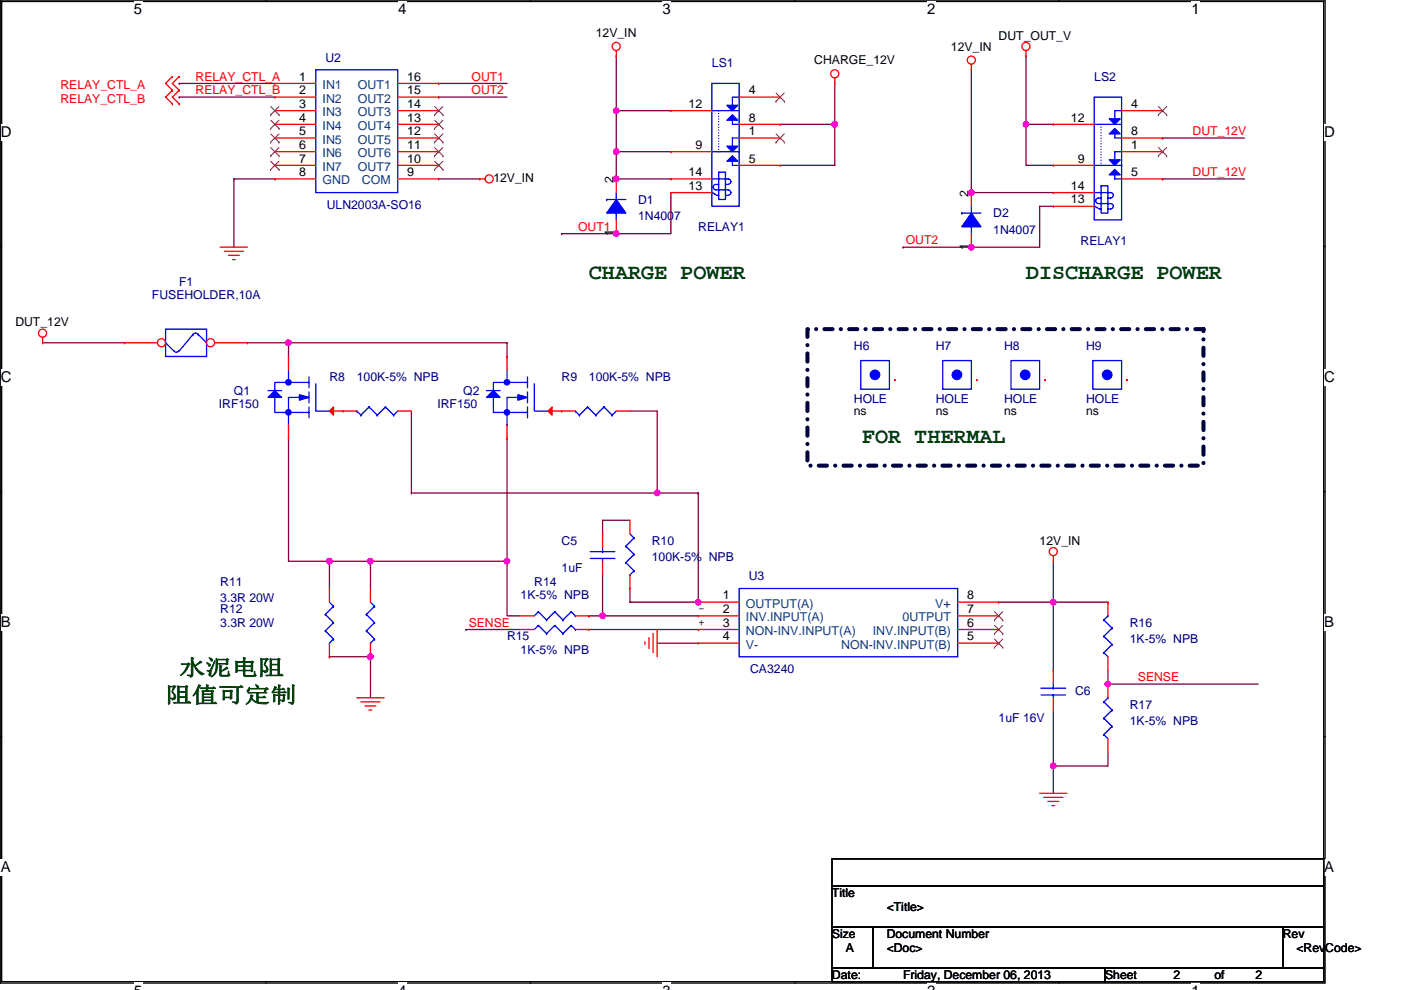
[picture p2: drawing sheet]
<svg xmlns="http://www.w3.org/2000/svg" width="297mm" height="210mm" viewBox="0 0 297 210" stroke-linecap="round" stroke-linejoin="round" font-family="sans-serif">
<path d="M.1 0h280.8v208.5h-280.8zM.4 .3h280.2v207.9h-280.2z" fill="none" stroke="#000" stroke-width=".28"/>
<g fill="#fff">
<path d="M28.4 .2h1.7v3.5h-1.7z"/>
<path d="M28.4 208.4h1.7v1.5h-1.7z"/>
</g>
<path d="M56.4 0v.3M56.4 208.2v.3" fill="none" stroke="#000" stroke-width=".28"/>
<g fill="#fff">
<path d="M84.4 .2h1.8v3.5h-1.8z"/>
<path d="M84.4 208.4h1.8v1.5h-1.8z"/>
</g>
<path d="M112.5 0v.3M112.5 208.2v.3" fill="none" stroke="#000" stroke-width=".28"/>
<g fill="#fff">
<path d="M140.5 .2h1.7v3.5h-1.7z"/>
<path d="M140.5 208.4h1.7v1.5h-1.7z"/>
</g>
<path d="M168.5 0v.3M168.5 208.2v.3" fill="none" stroke="#000" stroke-width=".28"/>
<g fill="#fff">
<path d="M196.6 .2h1.7v3.5h-1.7z"/>
<path d="M196.6 208.4h1.7v1.5h-1.7z"/>
</g>
<path d="M224.6 0v.3M224.6 208.2v.3" fill="none" stroke="#000" stroke-width=".28"/>
<g fill="#fff">
<path d="M252.6 .2h1.8v3.5h-1.8z"/>
<path d="M252.6 208.4h1.8v1.5h-1.8z"/>
<path d="M.1 26.3h2.3v3.5h-2.3z"/>
<path d="M280.7 26.3h2.3v3.5h-2.3z"/>
<path d="M.1 78.3h2.3v3.5h-2.3z"/>
<path d="M280.7 78.3h2.3v3.5h-2.3z"/>
</g>
<path d="M.1 52.3h.3M280.6 52.3h.3" fill="none" stroke="#000" stroke-width=".28"/>
<g fill="#fff">
<path d="M.1 130.2h2.1v3.6h-2.1z"/>
<path d="M280.7 130.2h2.1v3.6h-2.1z"/>
</g>
<path d="M.1 104.3h.3M280.6 104.3h.3" fill="none" stroke="#000" stroke-width=".28"/>
<path d="M.2 104.2l.2 .1-.2 .1zM280.6 104.3l.2-.1v.2z" fill="#000" stroke="#000" stroke-width=".21"/>
<g fill="#fff">
<path d="M.1 182.2h2.2v3.5h-2.2z"/>
<path d="M280.7 182.2h2.1v3.5h-2.1z"/>
</g>
<path d="M.1 156.2h.3M280.6 156.2h.3M176.4 196.6h8.7v8.7h-8.7zM176.4 182.2h104.2v5.8h-104.2zM176.4 188h104.2v8.6h-104.2zM185.1 196.6h86.9v8.7h-86.9zM272 196.6h8.6v8.7h-8.6zM176.4 205.3h57.9v2.9h-57.9zM234.3 205.3h46.3v2.9h-46.3z" fill="none" stroke="#000" stroke-width=".28"/>
<path d="M171.2 69.8h84v29h-84z" fill="none" stroke="#000040" stroke-width=".87" stroke-dasharray="1.7 1.7 0 1.7"/>
<g fill="none" stroke="#800040" stroke-width=".28">
<path d="M38 17.7h.1M38 17.7h20.3M93 17.7h.1M93 17.7h14.5M130.7 11.9v11.6M177 17.7v8.7M205.9 14.8v26.1M217.5 11.9v14.5h5.8M38 20.6h.1M38 20.6h20.3M58.3 38h-8.7v14.4M93 20.6h.1"/>
<path d="M93 38h8.7M93 20.6h14.5M130.7 38h.1M130.7 23.5h11.5M130.7 32.2v5.8M130.7 32.2h.1M130.7 23.5h.1M130.7 38h11.5M130.7 32.2h11.5M130.7 23.5v8.7M165.4 26.4h11.6M177 26.4v8.7h-11.6"/>
<path d="M177 26.4h.1M217.5 26.4v8.7h5.8M217.5 26.4h.1M246.5 29.3h.1M246.5 38h.1M246.5 38h17.4M246.5 29.3h17.4M119.1 49.6h.1M130.7 49.6h.1M142.2 40.9v8.7h-23.1M191.5 52.4h.1M205.9 52.4h.1"/>
<path d="M205.9 40.9h.1M205.9 40.9h17.4M223.3 43.8h-2.9v8.6h-28.9M9 72.7h17.4M52.5 72.7h8.7M61.2 72.7h46.3v2.9M61.2 72.7v2.9M61.2 72.7h.1M61.2 93v26h8.6M87.2 87.2v17.4M107.5 93h.1M107.5 93v26"/>
<path d="M133.6 87.2h5.7v17.4M69.8 119h8.7M69.8 119h.1M69.8 119v5.8M78.5 119h.1M78.5 119h29M78.5 119v5.8M87.2 104.6h.1M87.2 104.6h60.8M107.5 119v11.6h2.9M133.6 110.3h-5.8v2.9M139.3 104.6h.1"/>
<path d="M148 104.6v23.1h-14.4v-2.9M148 104.6h.1M223.3 119v8.7M69.8 139.3h8.7v8.7M69.8 139.3h.1M98.8 133.5h.1M98.8 133.5h11.6M124.9 130.6h23.1M124.9 130.6h.1M124.9 133.5h23.1M127.8 121.9v8.7M139.3 136.4h8.7"/>
<path d="M211.7 127.7h11.6M223.3 127.7h11.6M223.3 127.7h.1M223.3 127.7v14.5M223.3 150.9v11.6M234.9 145.1h.1M234.9 142.2v2.9M234.9 159.6v2.9h-11.6M234.9 145.1h31.9M223.3 162.5v5.8M223.3 162.5h.1"/>
</g>
<g fill="#f0f" stroke="#f0f" stroke-width=".28">
<circle cx="130.6" cy="49.5" r=".57"/>
<circle cx="130.6" cy="37.9" r=".57"/>
<circle cx="130.6" cy="32.1" r=".57"/>
<circle cx="177" cy="26.4" r=".57"/>
<circle cx="205.9" cy="52.4" r=".57"/>
<circle cx="205.9" cy="40.8" r=".57"/>
<circle cx="217.5" cy="26.4" r=".57"/>
<circle cx="130.6" cy="23.5" r=".57"/>
<circle cx="139.3" cy="104.5" r=".57"/>
<circle cx="107.5" cy="119" r=".57"/>
<circle cx="69.8" cy="119" r=".57"/>
<circle cx="78.5" cy="119" r=".57"/>
<circle cx="127.8" cy="130.6" r=".57"/>
<circle cx="223.3" cy="127.7" r=".57"/>
<circle cx="234.9" cy="145.1" r=".57"/>
<circle cx="223.3" cy="162.5" r=".57"/>
<circle cx="61.2" cy="72.7" r=".57"/>
<circle cx="148" cy="127.7" r=".57"/>
<circle cx="78.5" cy="139.3" r=".57"/>
</g>
<g fill="none" stroke="#f00" stroke-width=".28">
<path d="M36.6 16.2h.1M36.6 19.1h.1M36.6 16.2l-1.5 1.5 1.5 1.4M36.6 19.1l-1.5 1.5 1.5 1.4M38 16.2h.1M38 19.1h.1M38 16.2l-1.4 1.5 1.4 1.4M38 19.1l-1.4 1.5 1.4 1.4M130.7 11.9h.1M130.7 10.7v1.2M177 17.7h.1M177 16.5v1.2"/>
<path d="M205.9 14.8h.1M205.9 13.6v1.2M217.5 11.9h.1M217.5 10.7v1.2M36.6 22h.1M38 22h.1M101.7 38h.1M101.7 38h1.2M46.7 52.4h5.8M47.6 53.3h4M48.4 54.2h2.3M49.3 55.1h.6"/>
<path d="M205.9 52.4h.1M205.9 40.9h.1M205.9 40.9v2.9M205.9 49.6v2.8M9 72.7h.1M9 71.5v1.2M119.1 87.2h.1M119.1 87.2h2.9M130.7 87.2h2.9M207.1 80.5h.1M238.9 80.5h.1M127.8 119v2.9"/>
<path d="M127.8 113.2h.1M127.8 113.2v2.9M133.6 110.3v2.9M223.3 119h.1M223.3 117.9v1.1M110.4 133.5h2.9M110.4 130.6h2.9M122 133.5h2.9M122 130.6h2.9M124.9 133.5h.1M124.9 130.6h.1M133.6 124.8h.1"/>
<path d="M133.6 121.9v2.9M136.7 136.1v.6M137.6 135.3v2.3M138.5 134.4v4M139.3 133.5v5.8M234.9 139.3v2.9M234.9 127.7h.1M234.9 127.7v2.9M75.6 148h5.8M76.5 148.9h4.1M77.4 149.7h2.3M78.2 150.6h.6"/>
<path d="M234.9 156.7v2.9M234.9 145.1h.1M234.9 145.1v2.9M220.4 168.3h5.8M221.3 169.1h4M222.2 170h2.3M223 170.9h.6"/>
<circle cx="130.6" cy="9.8" r=".86"/>
<circle cx="177" cy="15.6" r=".86"/>
<circle cx="205.9" cy="12.7" r=".86"/>
<circle cx="217.5" cy="9.8" r=".86"/>
<circle cx="103.7" cy="37.9" r=".86"/>
<circle cx="9" cy="70.7" r=".86"/>
<circle cx="223.3" cy="117" r=".86"/>
</g>
<g fill="#00f" stroke="#00f" stroke-width=".28">
<path d="M205.9 45.2l2.1 2.9h-4.1z" fill-rule="evenodd"/>
<circle cx="202.9" cy="79.5" r="1"/>
<circle cx="234.8" cy="79.5" r="1"/>
</g>
<g fill="none" stroke="#00f" stroke-width=".28">
<path d="M203.9 45.2h.1M203.9 45.2h4.1M205.9 43.8v1.4M205.9 48.1h.1M205.9 48.1v1.5M35.1 69.8h8.7v5.8h-8.7zM35.1 72.7h.1M35.1 72.7l1.7 1.7M36.9 74.4l.5 .3 .5-.3M40.9 71h.1M40.9 71l-2.9 3.4M42.1 71h.1"/>
<path d="M42.1 71l1.7 1.7M42.1 70.9l-.6-.2-.7 .2M199.9 76.5h6v6h-6zM231.7 76.5h6.1v6h-6.1zM122 87.2h.1M122 87.2l.8 .9M122.8 88.1h.1M124.6 86.3h.1M124.6 86.3l1.7 1.8M124.6 86.3l-1.8 1.8M126.3 88.1h.1M128.1 86.3h.1"/>
<path d="M128.1 86.3l1.7 1.8M128.1 86.3l-1.8 1.8M129.8 88.1h.1M130.7 87.2l-.9 .9M125.2 117h5.2M125.2 118.4h5.2M127.8 118.4v.6M127.8 117h.1M127.8 116.1v.9M132.7 115.8h.1M132.7 119.3h.1M132.7 115.8l1.7 1.8"/>
<path d="M132.7 119.3l1.7 1.8M133.6 113.2l.8 .9M134.4 114.1h.1M134.4 117.6h.1M134.4 114.1l-1.7 1.7M134.4 117.6l-1.7 1.7M114.1 132.7h.1M114.1 129.8h.1M114.1 132.7l-.8 .8M114.1 132.7l1.8 1.7M114.1 129.8l-.8 .8M114.1 129.8l1.8 1.7"/>
<path d="M115.9 134.4h.1M115.9 131.5h.1M117.6 132.7h.1M117.6 129.8h.1M117.6 132.7l-1.7 1.7M117.6 132.7l1.8 1.7M117.6 129.8l-1.7 1.7M117.6 129.8l1.8 1.7M119.4 134.4h.1M119.4 131.5h.1M121.1 132.7h.1M121.1 129.8h.1"/>
<path d="M121.1 132.7l-1.7 1.7M121.1 132.7l.9 .8M121.1 129.8l-1.7 1.7M121.1 129.8l.9 .8M122 133.5h.1M122 130.6h.1M133.6 121.9h.1M134.4 121.1h.1M134.4 121.1l-.8 .8M234 138.4h.1M234 135h.1M234 131.5h.1"/>
<path d="M234 138.4l.9 .9M234 135l1.8 1.7M234 131.5l1.8 1.7M234.9 130.6h.1M234.9 130.6l-.9 .9M235.8 136.7h.1M235.8 133.2h.1M235.8 136.7l-1.8 1.7M235.8 133.2l-1.8 1.8M234 155.8h.1M234 152.3h.1M234 148.9h.1"/>
<path d="M234 155.8l.9 .9M234 152.3l1.8 1.8M234 148.9l1.8 1.7M234.9 148h.1M234.9 148l-.9 .9M235.8 154.1h.1M235.8 150.6h.1M235.8 154.1l-1.8 1.7M235.8 150.6l-1.8 1.7"/>
</g>
<circle cx="44.6" cy="72.7" r=".86" fill="#fff" stroke="#f00" stroke-width=".28"/>
<path d="M45.5 72.7h7M52.5 72.7h.1" fill="none" stroke="#f00" stroke-width=".28"/>
<circle cx="34.2" cy="72.7" r=".86" fill="#fff" stroke="#f00" stroke-width=".28"/>
<g fill="none" stroke="#f00" stroke-width=".28">
<path d="M58.3 17.7h.1M58.3 17.7h8.6M84.3 17.7h8.7M93 17.7h.1M58.3 20.6h.1M58.3 23.5h.1M58.3 26.4h.1M58.3 29.3h.1M58.3 32.2h.1M58.3 35.1h.1M58.3 38h.1M58.3 26.4h8.6"/>
<path d="M58.3 23.5h8.6M58.3 29.3h8.6M58.3 35.1h8.6M58.3 32.2h8.6M58.3 38h8.6M58.3 20.6h8.6M84.3 26.4h8.7M84.3 23.5h8.7M84.3 29.3h8.7M84.3 35.1h8.7M84.3 32.2h8.7M84.3 38h8.7"/>
<path d="M84.3 20.6h8.7M93 38h.1M93 35.1h.1M93 32.2h.1M93 29.3h.1M93 26.4h.1M93 23.5h.1M93 20.6h.1M130.7 38h.1M130.7 38v2.9M142.2 23.5h.1M142.2 32.2h.1"/>
<path d="M142.2 38h.1M142.2 23.5h8.7M142.2 32.2h8.7M142.2 38h8.7M156.7 26.4h8.7M156.7 29.3h8.7M156.7 35.1h8.7M156.7 20.6h8.7M165.4 20.6h.1M165.4 26.4h.1M165.4 29.3h.1M165.4 35.1h.1"/>
<path d="M223.3 26.4h.1M223.3 35.1h.1M223.3 26.4h8.7M223.3 35.1h8.7M237.8 23.5h8.7M237.8 29.3h8.7M237.8 32.2h8.7M237.8 38h8.7M246.5 23.5h.1M246.5 29.3h.1M246.5 32.2h.1M246.5 38h.1"/>
<path d="M130.7 49.6h.1M130.7 46.7v2.9M142.2 40.9h.1M142.2 40.9h8.7M223.3 40.9h.1M223.3 43.8h.1M223.3 40.9h8.7M223.3 43.8h8.7M26.4 72.7h.1M26.4 72.7h7M61.2 75.6h.1M61.2 75.6v2.9"/>
<path d="M107.5 75.6h.1M107.5 75.6v2.9M61.2 93h.1M61.2 90.1v2.9M69.8 87.2h2.9M72.7 87.2h.1M72.7 87.2h2.9M84.3 87.2h2.9M107.5 93h.1M107.5 90.1v2.9M116.2 87.2h2.9M189.7 80.5h.1"/>
<path d="M221.6 80.5h.1M69.8 124.8v2.9M69.8 139.3h.1M69.8 136.4v2.9M78.5 124.8v2.9M78.5 139.3h.1M78.5 136.4v2.9M148 127.7h.1M148 130.6h.1M148 133.5h.1M148 136.4h.1M148 127.7h8.7"/>
<path d="M148 130.6h8.7M148 133.5h8.7M148 136.4h8.7M203 127.7h8.7M203 130.6h8.7M203 133.5h8.7M203 136.4h8.7M211.7 136.4h.1M211.7 133.5h.1M211.7 130.6h.1M211.7 127.7h.1M223.3 148v2.9"/>
<path d="M223.3 142.2h.1M223.3 142.2v2.9"/>
</g>
<g fill="#00f" stroke="#00f" stroke-width=".28">
<path d="M236.3 27.2l1.2 1.2h-2.3z" fill-rule="evenodd"/>
<path d="M235.2 25.2h2.3l-1.2 1.2z" fill-rule="evenodd"/>
<path d="M235.2 33.9h2.3l-1.2 1.2z" fill-rule="evenodd"/>
<path d="M235.2 37.1l1.1-1.2 1.2 1.2z" fill-rule="evenodd"/>
<path d="M155.3 24.3l1.1 1.2h-2.3z" fill-rule="evenodd"/>
<path d="M154.1 22.3h2.3l-1.1 1.2z" fill-rule="evenodd"/>
<path d="M154.1 31h2.3l-1.1 1.2z" fill-rule="evenodd"/>
<path d="M155.3 33l1.1 1.2h-2.3z" fill-rule="evenodd"/>
<path d="M56.8 84.3l1.5-1.5 1.4 1.5z" fill-rule="evenodd"/>
<path d="M63.5 83.7l2 .6-2 .6z" fill-rule="evenodd"/>
<path d="M103.1 84.3l1.5-1.5 1.4 1.5z" fill-rule="evenodd"/>
<path d="M109.8 83.7l2 .6-2 .6z" fill-rule="evenodd"/>
<path d="M130.7 42.3l2 2.9h-4.1z" fill-rule="evenodd"/>
<circle cx="185.5" cy="79.5" r="1"/>
<circle cx="217.4" cy="79.5" r="1"/>
<circle cx="61.1" cy="81.1" r=".57"/>
<circle cx="61.1" cy="87.5" r=".57"/>
<circle cx="107.5" cy="81.1" r=".57"/>
<circle cx="107.5" cy="87.5" r=".57"/>
</g>
<g fill="none" stroke="#00f" stroke-width=".28">
<path d="M66.9 14.8h17.4v26.1h-17.4zM150.9 17.7h5.8v26.1h-5.8zM150.9 23.5h5.8M150.9 38h3.5a.57 .57 0 0 1 .6 .5 .57 .57 0 0 1-.6 .6h-.6M150.9 32.2h5.8M152.4 36.5h1.4v5.8h-1.4zM152.4 39.1h-.6a.57 .57 0 0 0-.6 .6 .57 .57 0 0 0 .6 .6h2.6a.57 .57 0 0 1 .6 .6 .57 .57 0 0 1-.6 .5M155.3 25.5v.9h1.4M155.3 34.2v.9h1.4M156.7 20.6h-1.4v1.7M156.7 29.3h-1.4v1.7M156.7 32.2h.1"/>
<path d="M232 20.6h5.8v26.1h-5.8zM232 26.4h5.8M232 35.1h5.8M233.4 39.4h1.5v5.8h-1.5zM236.3 28.4v.9h1.5M236.3 37.1v.9h1.5M237.8 23.5h-1.5v1.7M237.8 32.2h-1.5v1.7M237.8 35.1h.1M128.6 42.3h.1M128.6 42.3h4.1M130.7 40.9v1.4"/>
<path d="M130.7 45.2h.1M130.7 45.2v1.5M150.9 40.9l.5 .3M151.6 41.1l.5 .3M152.1 41.4h.3M153.8 41.4h.6M232 43.8l.5 .3M232 40.9h3.5M232.6 44l.3 .3h.5M232.9 43.2h2.6M233.4 42h-.5a.57 .57 0 0 0-.6 .6 .57 .57 0 0 0 .6 .6M234.9 42h.6"/>
<path d="M234.9 44.3h.6M235.5 40.9a.57 .57 0 0 1 .5 .5 .57 .57 0 0 1-.5 .6M235.5 43.2a.56 .56 0 0 1 .5 .5 .56 .56 0 0 1-.5 .6M61.2 78.5v2.6M65.5 79.9v2.4M107.5 78.5v2.6M111.8 79.9v2.4M182.5 76.5h6.1v6h-6.1zM214.4 76.5h6v6h-6zM56.8 82.8h2.9M58.3 84.3v3.2h7.2M61.2 90.1h.1"/>
<path d="M64.1 84.3h-2.9v5.8M65.5 86.3v2.3M65.5 83.1v2.3M65.5 81.1h-7.2v1.7M66.9 81.4v5.8h2.9M75.6 87.2h.1M75.6 87.2l.9 .9M76.5 88.1h.1M78.2 86.3h.1M78.2 86.3l1.8 1.8M78.2 86.3l-1.7 1.8M80 88.1h.1"/>
<path d="M81.7 86.3h.1M81.7 86.3l1.8 1.8M81.7 86.3l-1.7 1.8M83.5 88.1h.1M84.3 87.2l-.8 .9M103.1 82.8h2.9M104.6 84.3v3.2h7.2M107.5 90.1h.1M110.4 84.3h-2.9v5.8M111.8 86.3v2.3M111.8 83.1v2.3M111.8 81.1h-7.2v1.7"/>
<path d="M113.3 81.4v5.8h2.9M69 130.3h.1M69 133.8h.1M69 130.3l1.7 1.8M69 133.8l1.7 1.8M69.8 136.4h.1M69.8 127.7l.9 .9M70.7 128.6h.1M70.7 132.1h.1M70.7 135.6h.1M70.7 128.6l-1.7 1.7M70.7 132.1l-1.7 1.7"/>
<path d="M70.7 135.6l-.9 .8M77.7 130.3h.1M77.7 133.8h.1M77.7 130.3l1.7 1.8M77.7 133.8l1.7 1.8M78.5 136.4h.1M78.5 127.7l.9 .9M79.4 128.6h.1M79.4 132.1h.1M79.4 135.6h.1M79.4 128.6l-1.7 1.7M79.4 132.1l-1.7 1.7"/>
<path d="M79.4 135.6l-.9 .8M156.7 124.8h46.3v14.5h-46.3zM220.7 146h5.2M220.7 147.4h5.2M223.3 147.4v.6M223.3 146h.1M223.3 145.1v.9"/>
</g>
<path d="M152.4 23.5v8.7M152.4 32.2h.1M233.4 26.4v8.7M233.4 35.1h.1" fill="none" stroke="#00f" stroke-width=".28" stroke-dasharray="0 .6"/>
<g fill="none" stroke="#804000" stroke-width=".21">
<path d="M164.5 19.7l1.8 1.8M166.3 19.7l-1.8 1.8M57.4 24.4h.1M57.4 27.3h.1M57.4 30.2h.1M57.4 33.1h.1M57.4 36h.1M57.4 22.6l1.8 1.8M57.4 25.5l1.8 1.8M57.4 28.4l1.8 1.8M57.4 31.3l1.8 1.8M57.4 34.2l1.8 1.8"/>
<path d="M59.1 22.6l-1.7 1.8M59.1 25.5l-1.7 1.8M59.1 28.4l-1.7 1.8M59.1 31.3l-1.7 1.8M59.1 34.2l-1.7 1.8M59.2 24.4h.1M59.2 27.3h.1M59.2 30.2h.1M59.2 33.1h.1M59.2 36h.1M92.1 36h.1M92.1 33.1h.1"/>
<path d="M92.1 30.2h.1M92.1 27.3h.1M92.1 24.4h.1M92.2 34.2l1.7 1.8M92.2 31.3l1.7 1.8M92.2 28.4l1.7 1.8M92.2 25.5l1.7 1.8M92.2 22.6l1.7 1.8M93.9 34.2l-1.8 1.8M93.9 31.3l-1.8 1.8M93.9 28.4l-1.8 1.8M93.9 25.5l-1.8 1.8"/>
<path d="M93.9 22.6l-1.8 1.8M93.9 36h.1M93.9 33.1h.1M93.9 30.2h.1M93.9 27.3h.1M93.9 24.4h.1M164.5 21.5h.1M164.5 30.2h.1M164.5 28.4l1.8 1.8M166.3 28.4l-1.8 1.8M166.3 21.5h.1M166.3 30.2h.1"/>
<path d="M245.6 24.4h.1M245.6 33.1h.1M245.6 22.6l1.8 1.8M245.6 31.3l1.8 1.8M247.4 22.6l-1.8 1.8M247.4 31.3l-1.8 1.8M247.4 24.4h.1M247.4 33.1h.1M210.8 137.3h.1M210.8 134.4h.1M210.8 131.5h.1M210.9 135.6l1.7 1.7"/>
<path d="M210.9 132.7l1.7 1.7M210.9 129.8l1.7 1.7M212.6 135.6l-1.8 1.7M212.6 132.7l-1.8 1.7M212.6 129.8l-1.8 1.7M212.6 137.3h.1M212.6 134.4h.1M212.6 131.5h.1"/>
</g>
<g fill="#f00" stroke="#f00" stroke-width=".28">
<path d="M69.8 87.2l.9-.9v1.8z"/>
<path d="M117 86.3v1.8l-.8-.9z"/>
</g>
<g fill="#f0f" stroke="#f0f" stroke-width=".28">
<circle cx="130.6" cy="49.5" r=".57"/>
<circle cx="130.6" cy="37.9" r=".57"/>
<circle cx="130.6" cy="32.1" r=".57"/>
<circle cx="177" cy="26.4" r=".57"/>
<circle cx="205.9" cy="52.4" r=".57"/>
<circle cx="205.9" cy="40.8" r=".57"/>
<circle cx="217.5" cy="26.4" r=".57"/>
<circle cx="130.6" cy="23.5" r=".57"/>
<circle cx="139.3" cy="104.5" r=".57"/>
<circle cx="107.5" cy="119" r=".57"/>
<circle cx="69.8" cy="119" r=".57"/>
<circle cx="78.5" cy="119" r=".57"/>
<circle cx="127.8" cy="130.6" r=".57"/>
<circle cx="223.3" cy="127.7" r=".57"/>
<circle cx="234.9" cy="145.1" r=".57"/>
<circle cx="223.3" cy="162.5" r=".57"/>
<circle cx="61.2" cy="72.7" r=".57"/>
<circle cx="148" cy="127.7" r=".57"/>
<circle cx="78.5" cy="139.3" r=".57"/>
</g>
<g font-size="4.6" fill="#004000">
<text x="124.9" y="59.2">CHARGE POWER</text>
<text x="217.5" y="59.2">DISCHARGE POWER</text>
<text x="182.8" y="94">FOR THERMAL</text>
<text x="38" y="143.2">水泥电阻</text>
<text x="35.1" y="149">阻值可定制</text>
</g>
<g font-size="3.2">
<text x="28.4" y="3">5</text>
<text x="84.4" y="3">4</text>
<text x="140.5" y="3">3</text>
<text x="196.6" y="3">2</text>
<text x="252.6" y="3">1</text>
<text x=".1" y="29.1">D</text>
<text x="280.7" y="29.1">D</text>
<text x=".1" y="81.1">C</text>
<text x="280.7" y="81.1">C</text>
<text x=".1" y="133.1">B</text>
<text x="280.7" y="133.1">B</text>
<text x=".1" y="185">A</text>
<text x="280.7" y="185">A</text>
</g>
<g font-size="2.6">
<text x="126.3" y="7.9">12V_IN</text>
<text x="201.6" y="10.8">12V_IN</text>
<text x="211.7" y="8.4">DUT_OUT_V</text>
<text x="63.5" y="17.1">1</text>
<text x="86.4" y="17.1">16</text>
<text x="172.7" y="13.7">CHARGE_12V</text>
<text x="63.5" y="20">2</text>
<text x="63.5" y="22.9">3</text>
<text x="86.4" y="22.9">14</text>
<text x="86.4" y="20">15</text>
<text x="146" y="22.9">12</text>
<text x="158.7" y="20">4</text>
<text x="239.8" y="22.9">4</text>
<text x="63.5" y="25.8">4</text>
<text x="63.5" y="28.7">5</text>
<text x="86.4" y="28.7">12</text>
<text x="86.4" y="25.8">13</text>
<text x="158.7" y="25.8">8</text>
<text x="158.7" y="28.7">1</text>
<text x="227.1" y="25.8">12</text>
<text x="239.8" y="28.7">8</text>
<text x="63.5" y="31.6">6</text>
<text x="63.5" y="34.5">7</text>
<text x="86.4" y="34.5">10</text>
<text x="86.4" y="31.6">11</text>
<text x="147.4" y="31.6">9</text>
<text x="158.7" y="34.5">5</text>
<text x="228.5" y="34.5">9</text>
<text x="239.8" y="31.6">1</text>
<text x="63.5" y="37.4">8</text>
<text x="86.4" y="37.4">9</text>
<text x="104.6" y="38.5">12V_IN</text>
<text x="130.1" y="38.8" transform="rotate(-90 130.1 38.8)">2</text>
<text x="146" y="37.4">14</text>
<text x="146" y="40.3">13</text>
<text x="205.4" y="41.7" transform="rotate(-90 205.4 41.7)">2</text>
<text x="227.1" y="40.3">14</text>
<text x="239.8" y="37.4">5</text>
<text x="227.1" y="43.2">13</text>
<text x="130.1" y="50.1" transform="rotate(-90 130.1 50.1)">1</text>
<text x="205.4" y="53" transform="rotate(-90 205.4 53)">1</text>
<text x="3.3" y="69.2">DUT_12V</text>
<text x="181" y="88.1">ns</text>
<text x="198.4" y="88.1">ns</text>
<text x="212.9" y="88.1">ns</text>
<text x="230.3" y="88.1">ns</text>
<text x="220.4" y="115.6">12V_IN</text>
<text x="148" y="129.8">-</text>
<text x="153.2" y="127.1">1</text>
<text x="153.2" y="130">2</text>
<text x="205.1" y="127.1">8</text>
<text x="205.1" y="130">7</text>
<text x="148" y="132.7">+</text>
<text x="153.2" y="132.9">3</text>
<text x="153.2" y="135.8">4</text>
<text x="205.1" y="135.8">5</text>
<text x="205.1" y="132.9">6</text>
<text x="176.4" y="190.3">Title</text>
<text x="188" y="193.2">&lt;Title&gt;</text>
<text x="176.4" y="199">Size</text>
<text x="179.3" y="201.9">A</text>
<text x="188" y="199">Document Number</text>
<text x="188" y="201.9">&lt;Doc&gt;</text>
<text x="272" y="199">Rev</text>
<text x="274.9" y="201.9">&lt;RevCode&gt;</text>
<text x="176.4" y="207.6">Date:</text>
<text x="191.5" y="207.6">Friday, December 06, 2013</text>
<text x="234.3" y="207.6">Sheet</text>
<text x="248.8" y="207.6">2</text>
<text x="257.5" y="207.6">of</text>
<text x="266.2" y="207.6">2</text>
</g>
<g font-size="2.6" fill="#f00">
<text x="41.5" y="17.1">RELAY_CTL_A</text>
<text x="100" y="17.1">OUT1</text>
<text x="12.8" y="18.9">RELAY_CTL_A</text>
<text x="12.8" y="21.8">RELAY_CTL_B</text>
<text x="41.5" y="20">RELAY_CTL_B</text>
<text x="100" y="20">OUT2</text>
<text x="252.9" y="28.7">DUT_12V</text>
<text x="252.9" y="37.4">DUT_12V</text>
<text x="122.6" y="49">OUT1</text>
<text x="192" y="51.9">OUT2</text>
<text x="99.4" y="132.9">SENSE</text>
<text x="241.3" y="144.5">SENSE</text>
</g>
<g font-size="2.6" fill="#000080">
<text x="69" y="13.1">U2</text>
<text x="150.9" y="14.2">LS1</text>
<text x="232" y="17.1">LS2</text>
<text x="69.3" y="44.3">ULN2003A-SO16</text>
<text x="135.3" y="43.2">D1</text>
<text x="135.3" y="46.7">1N4007</text>
<text x="210.6" y="46.1">D2</text>
<text x="148" y="49">RELAY1</text>
<text x="210.6" y="49.6">1N4007</text>
<text x="229.1" y="51.9">RELAY1</text>
<text x="32.2" y="63.5">FUSEHOLDER,10A</text>
<text x="38" y="60.6">F1</text>
<text x="181" y="74.2">H6</text>
<text x="198.4" y="74.2">H7</text>
<text x="212.9" y="74.2">H8</text>
<text x="230.3" y="74.2">H9</text>
<text x="49.6" y="83.7">Q1</text>
<text x="69.8" y="80.8">R8</text>
<text x="75.6" y="80.8">100K-5% NPB</text>
<text x="98.2" y="83.7">Q2</text>
<text x="119.1" y="80.8">R9</text>
<text x="124.9" y="80.8">100K-5% NPB</text>
<text x="46.4" y="86.6">IRF150</text>
<text x="92.7" y="86.6">IRF150</text>
<text x="181" y="85.4">HOLE</text>
<text x="198.4" y="85.4">HOLE</text>
<text x="212.9" y="85.4">HOLE</text>
<text x="230.3" y="85.4">HOLE</text>
<text x="119.1" y="115.6">C5</text>
<text x="138.2" y="115.6">R10</text>
<text x="138.2" y="119">100K-5% NPB</text>
<text x="46.7" y="124.3">R11</text>
<text x="113.3" y="124.3">R14</text>
<text x="119.1" y="121.4">1uF</text>
<text x="158.7" y="123.1">U3</text>
<text x="46.7" y="130">R12</text>
<text x="46.7" y="127.7">3.3R 20W</text>
<text x="110.4" y="127.1">1K-5% NPB</text>
<text x="46.7" y="132.9">3.3R 20W</text>
<text x="107.5" y="135.8">R15</text>
<text x="239.5" y="132.9">R16</text>
<text x="239.5" y="136.4">1K-5% NPB</text>
<text x="110.4" y="138.7">1K-5% NPB</text>
<text x="159" y="142.8">CA3240</text>
<text x="227.9" y="147.4">C6</text>
<text x="211.7" y="153.2">1uF 16V</text>
<text x="239.5" y="150.3">R17</text>
<text x="239.5" y="153.8">1K-5% NPB</text>
</g>
<g font-size="2.6" fill="#004080">
<text x="68.4" y="18.9">IN1</text>
<text x="68.4" y="21.8">IN2</text>
<text x="75.9" y="21.8">OUT2</text>
<text x="75.9" y="18.9">OUT1</text>
<text x="68.4" y="24.6">IN3</text>
<text x="68.4" y="27.5">IN4</text>
<text x="75.9" y="27.5">OUT4</text>
<text x="75.9" y="24.6">OUT3</text>
<text x="68.4" y="30.4">IN5</text>
<text x="68.4" y="33.3">IN6</text>
<text x="75.9" y="33.3">OUT6</text>
<text x="75.9" y="30.4">OUT5</text>
<text x="68.4" y="36.2">IN7</text>
<text x="68.4" y="39.1">GND</text>
<text x="75.9" y="36.2">OUT7</text>
<text x="76.7" y="39.1">COM</text>
<text x="158.2" y="128.9">OUTPUT(A)</text>
<text x="158.2" y="131.8">INV.INPUT(A)</text>
<text x="191.4" y="131.8">0UTPUT</text>
<text x="198.3" y="128.9">V+</text>
<text x="158.2" y="134.7">NON-INV.INPUT(A)</text>
<text x="158.2" y="137.6">V-</text>
<text x="178.3" y="137.6">NON-INV.INPUT(B)</text>
<text x="185.1" y="134.7">INV.INPUT(B)</text>
</g>
</svg>
